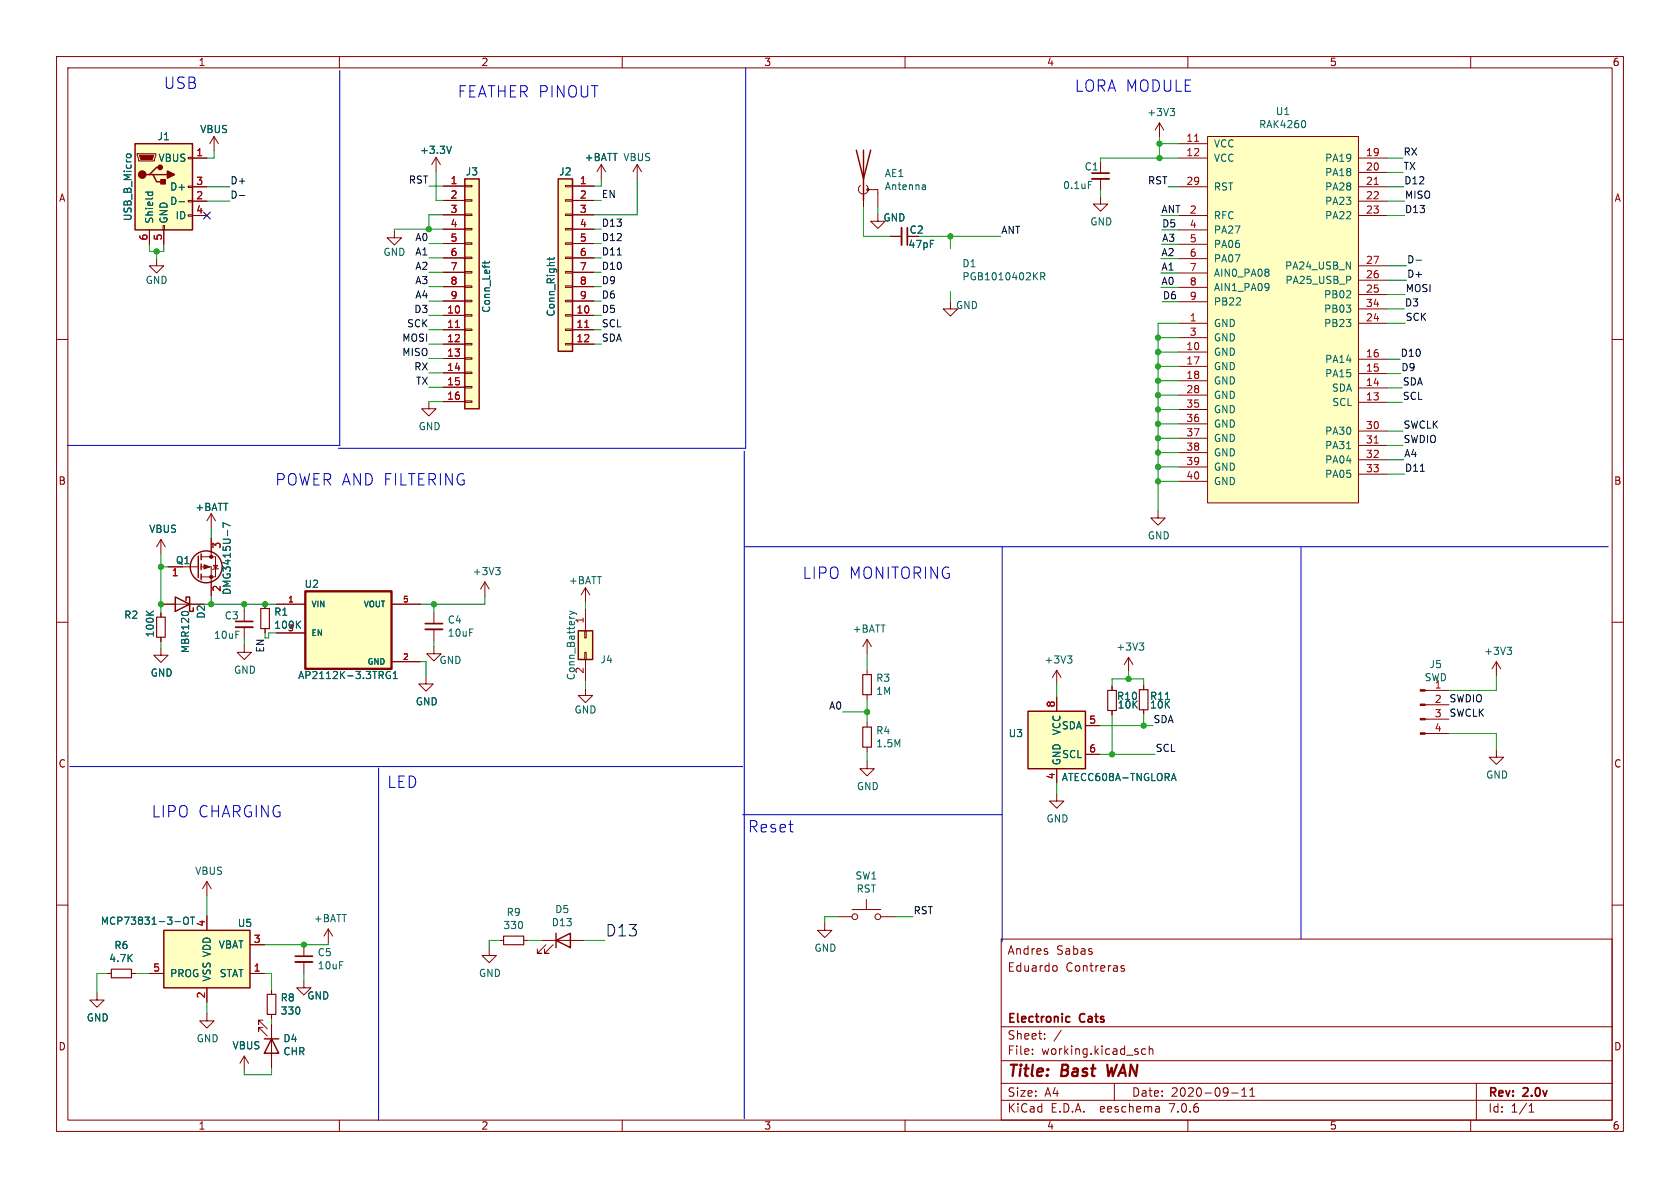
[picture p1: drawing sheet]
<svg xmlns="http://www.w3.org/2000/svg" width="297mm" height="210mm" viewBox="0 0 297 210" stroke-linecap="round" stroke-linejoin="round" font-family="sans-serif">
<g fill="none" stroke="#840000" stroke-width=".18">
<path d="M10 10h277v190h-277zM12 12h273v186h-273zM60 10v2M110 10v2M160 10v2M210 10v2M260 10v2M24.3 27.2h3.3v.2l-.3 1h-2.8zM28.8 39.9h.3v.7h-.3zM33.3 38h.7v.2h-.7zM33.3 35.4h.7v.3h-.7zM33.3 32.9h.7v.2h-.7z"/>
<path d="M33.3 27.8h.7v.3h-.7zM34 27.9h2.6M34 35.6h2.6M34 33h2.6M34 38.1h2.6M37.8 24.1l-.7 1.3M37.8 24.1v2.6M37.8 24.1l.8 1.3M77.1 27.8l-.8 1.3M77.1 27.8v2.6M77.1 27.8l.8 1.3M78.4 32.9h3.8"/>
<path d="M78.4 35.4h3.8M78.4 38h3.8M82.2 37.8h1.2v.3h-1.2zM82.2 35.3h1.2v.3h-1.2zM82.2 32.8h1.2v.2h-1.2zM99.9 37.8h1.3v.3h-1.3zM99.9 35.3h1.3v.3h-1.3zM99.9 32.8h1.3v.2h-1.3zM101.2 32.9h3.8M101.2 35.4h3.8M101.2 38h3.8M106.3 29.1l-.8 1.3"/>
<path d="M106.3 29.1v2.5M106.3 29.1l.8 1.3M112.6 29.1l-.7 1.3M112.6 29.1v2.5M112.6 29.1l.8 1.3M152.1 32.8a.85 .85 0 0 0-.1 1.2 .85 .85 0 0 0 1.3 0 .85 .85 0 0 0-.1-1.2M152.7 31.6v5.1M153.4 33.5h1.8v3.2M155.2 37.8v1.3h1.3l-1.3 1.3-1.3-1.3h1.3M194.6 34.8v1.3h1.2l-1.2 1.2-1.3-1.2h1.3M194.6 28.6v2M194.6 31.6v2.1"/>
<path d="M205 21.7l-.8 1.3M205 21.7v2.6M205 21.7l.7 1.3M208.4 27.9h5.1M208.4 33h5.1M208.4 38.1h5.1M208.4 25.4h5.1M213.5 24.1h26.7v64.8h-26.7zM240.2 27.9h5M240.2 35.6h5M240.2 33h5M240.2 38.1h5"/>
<path d="M240.2 30.5h5M10 60h2M26.4 40.6v2.6M27.7 45.7v1.3h1.3l-1.3 1.3-1.3-1.3h1.3M29 40.6v2.6M69.7 40.8v1.2h1.3l-1.3 1.3-1.2-1.3h1.2M78.4 55.8h3.8M78.4 58.3h3.8M78.4 40.5h3.8M78.4 43.1h3.8M78.4 45.6h3.8M78.4 48.1h3.8"/>
<path d="M78.4 50.7h3.8M78.4 53.2h3.8M82.2 58.2h1.2v.2h-1.2zM82.2 55.6h1.2v.3h-1.2zM82.2 53.1h1.2v.2h-1.2zM82.2 50.5h1.2v.3h-1.2zM82.2 48h1.2v.3h-1.2zM82.2 45.5h1.2v.2h-1.2zM82.2 42.9h1.2v.3h-1.2zM82.2 40.4h1.2v.2h-1.2zM99.9 58.2h1.3v.2h-1.3zM99.9 55.6h1.3v.3h-1.3z"/>
<path d="M99.9 53.1h1.3v.2h-1.3zM99.9 50.5h1.3v.3h-1.3zM99.9 48h1.3v.3h-1.3zM99.9 45.5h1.3v.2h-1.3zM99.9 42.9h1.3v.3h-1.3zM99.9 40.4h1.3v.2h-1.3zM101.2 55.8h3.8M101.2 58.3h3.8M101.2 40.5h3.8M101.2 43.1h3.8M101.2 45.6h3.8M101.2 48.1h3.8"/>
<path d="M101.2 50.7h3.8M101.2 53.2h3.8M157.4 41.8h2M168 53.3v1.3h1.3l-1.3 1.3-1.2-1.3h1.2M208.4 57.2h5.1M208.4 59.7h5.1M208.4 40.6h5.1M208.4 43.2h5.1M208.4 45.7h5.1M208.4 48.3h5.1M208.4 50.8h5.1M208.4 53.3h5.1"/>
<path d="M240.2 57.2h5M240.2 52.1h5M240.2 49.5h5M240.2 47h5M240.2 54.6h5M285 60h2M75.8 71v1.3h1.3l-1.3 1.2-1.3-1.2h1.3M78.4 60.8h3.8M78.4 63.4h3.8M78.4 65.9h3.8M78.4 68.5h3.8M78.4 71h3.8"/>
<path d="M82.2 70.9h1.2v.2h-1.2zM82.2 68.3h1.2v.3h-1.2zM82.2 65.8h1.2v.2h-1.2zM82.2 63.2h1.2v.3h-1.2zM82.2 60.7h1.2v.3h-1.2zM99.9 60.7h1.3v.3h-1.3zM101.2 60.8h3.8M208.4 62.2h5.1M208.4 64.8h5.1M208.4 67.3h5.1M208.4 69.9h5.1M208.4 72.4h5.1"/>
<path d="M208.4 74.9h5.1M208.4 77.5h5.1M240.2 71.1h5M240.2 68.6h5M240.2 66h5M240.2 63.5h5M240.2 76.2h5M240.2 78.7h5M28.4 95.4v2.5M28.4 95.4l-.7 1.2M28.4 95.4l.8 1.2M35.6 98.4h1.7"/>
<path d="M37.3 98.4h.8v3.6h-2.5M37.3 90.8l-.7 1.3M37.3 90.8v2.5M37.3 95.1v3.3M37.3 90.8l.8 1.3M37.7 99.9h.8l-.4 .7zM204.7 90.3v1.3h1.3l-1.3 1.2-1.2-1.2h1.2M208.4 80h5.1M208.4 82.6h5.1M208.4 85.1h5.1M240.2 81.3h5M240.2 83.8h5"/>
<path d="M10 110h2M28.4 114.6v1.2h1.3l-1.3 1.3-1.2-1.3h1.2M28.4 108.3v.8M28.4 112.6v.8M28.4 106.8h7.7M29.7 100.2h5.4M35.6 100.2h1.7v5.1M38.6 100.5l-.1 .1h-.8l-.1 .1M43.2 114v1.3h1.2l-1.2 1.3-1.3-1.3h1.3M43.2 107.8v2.1M43.2 110.9v2M46.9 106.8v.8"/>
<path d="M46.9 111.1v.8M48.9 106.8h5.1M48.9 111.9h5.1M69.2 106.8h5.1M69.2 117h5.1M75.3 119.6v1.3h1.3l-1.3 1.3-1.3-1.3h1.3M76.7 114.3v1.3h1.3l-1.3 1.2-1.3-1.2h1.3M76.7 108.2v2M76.7 111.3v2M85.7 102.9l-.7 1.2M85.7 102.9v2.5M85.7 102.9l.8 1.2"/>
<path d="M103.4 111.5h.2v1.3h-.2zM103.4 115.3h.2v1.3h-.2zM103.5 103.9l-.8 1.3M103.5 103.9v2.5M103.5 107.7v3.8M103.5 116.6v3.8M103.5 103.9l.8 1.3M153.3 113v2.6M153.3 118.5v.8M153.3 113l-.8 1.3M153.3 113l.8 1.3M186.8 118.5v2.5"/>
<path d="M186.8 118.5l-.7 1.3M186.8 118.5l.8 1.3M199.5 116.2l-.7 1.3M199.5 116.2v2.5M199.5 116.2l.8 1.3M264.5 117l-.7 1.2M264.5 117v2.5M264.5 117l.8 1.2M285 110h2M103.5 121.7v1.2h1.3l-1.3 1.3-1.3-1.3h1.3M153.3 134.6v1.3h1.3l-1.3 1.3-1.3-1.3h1.3M153.3 122.8v.8"/>
<path d="M153.3 127.8v.7M153.3 132.1v.7M186.8 123.2v2.5M186.8 135.9v2.5M191.9 128.3h2.5M191.9 133.4h2.5M196.6 121.3v.7M196.6 125.6v.8M202.2 121.2v.7M202.2 125.5v.7M251.9 129.7h4.3M251.9 127.1h4.3"/>
<path d="M251.9 124.6h4.3M251.9 122h4.3M264.5 132.6v1.3h1.3l-1.3 1.2-1.2-1.2h1.2M10 160h2M36.6 155.8l-.8 1.3M36.6 155.8v2.6M36.6 155.8l.7 1.3M153.2 159v1.8M186.8 140.3v1.3h1.3l-1.3 1.3-1.3-1.3h1.3M285 160h2M17.1 175.5v1.3h1.3l-1.3 1.3-1.2-1.3h1.2M18.9 172.1h.8"/>
<path d="M23.2 172.1h.8M26.4 172.1h2.6M36.6 179.2v1.3h1.2l-1.2 1.2-1.3-1.2h1.3M36.6 161.9v2.6M36.6 174.6v2.6M44.2 172.1h2.5M44.2 167h2.5M48 175v.8M48 179.3v.8M53.7 173.4v1.2h1.3l-1.3 1.3-1.2-1.3h1.2M53.7 167v2M53.7 170.1v2"/>
<path d="M58 164.2l-.7 1.3M58 164.2v2.6M58 164.2l.8 1.3M86.5 167.6v1.3h1.3l-1.3 1.3-1.3-1.3h1.3M88.3 166.2h.7M92.6 166.2h.7M95.8 166.2h7.6M96.5 167l-1.5 1.5h.8h-.8v-.7M97.8 167l-1.5 1.5h.7h-.7v-.7M145.8 163.2v1.3h1.3l-1.3 1.2-1.3-1.2h1.3M148.1 162.1h2.5M150.6 160.8h5.1"/>
<path d="M155.7 162.1h2.5M177 166h108v32h-108zM186.4 170.7l.3 .1 .2 .2-.1 .6-.4 .1M198.2 171l.6 .4-.2 .3-.4-.1M198.7 170.8l-.3-.1-.2 .2M43.2 186.7l-.8 1.3M43.2 186.7v2.5M43.2 186.7l.7 1.3M46.5 180.3h-.8v.8v-.8l1.5 1.6M46.5 181.6h-.8v.8v-.8l1.5 1.5M48 181.1v7.6M60 198v2"/>
<path d="M110 198v2M160 198v2M177 194.5h108M177 191.5h108M177 187.5h108M177 181.5h108M182.5 186.3v.1M182.5 185.5v.1M184.7 183.6v.1M184.7 182.8v.1M187.6 182.1l-1.3 2M197 191.5v3"/>
<path d="M202.5 185.5l-.4-.1-.3 .3v.4l.2 .2h.5M203.2 185.5l.2-.1 .3 .1 .1 .9M203.2 184.9v1.5M204.9 195.7l.1 .9M205 196.5l-.2 .1M205 196h-.2M210 198v2M217.7 193.2h1.2M219.5 193.8h.9M219.5 192.7l.5-.4v1.5M221 193.8h.8M221 192.7l.4-.4v1.5"/>
<path d="M260 198v2M261 191.5v6.5M270.3 196.6h.9M270.3 195.5l.4-.4v1.5"/>
<circle cx="151.1" cy="162.1" r=".51"/>
<circle cx="155.2" cy="162.1" r=".51"/>
</g>
<path d="M195.7 188.2l.3 2 .5-1.4" fill="none" stroke="#840000" stroke-width=".4"/>
<path d="M193 30.6h3.1M160.4 40.3v3M41.7 109.9h3M75.2 110.2h3M52.2 169h3M188.7 179.7l.4 .1M189.1 180.6l-.4 .1" fill="none" stroke="#840000" stroke-width=".3"/>
<path d="M27.7 109.1h1.5v3.5h-1.5zM46.1 107.6h1.5v3.5h-1.5zM152.5 119.3h1.6v3.5h-1.6zM152.5 128.5h1.6v3.6h-1.6zM195.8 122h1.6v3.6h-1.6zM201.4 121.9h1.5v3.6h-1.5zM19.7 171.3h3.5v1.5h-3.5zM47.2 175.8h1.6v3.5h-1.6zM89 165.5h3.6v1.5h-3.6z" fill="none" stroke="#840000" stroke-width=".2"/>
<g fill="none" stroke="#006464" stroke-width=".18">
<path d="M206.9 19.2h.8l-.5 .5M207.4 19.7l.3 .2v.3l-.3 .2M22.3 27.6l.1-.3 .2-.1 .5 .1 .1 .3M25.7 34h1.3M26.2 34l-.1 .3M26.9 34l.1 .3M31.6 35.7h1M79.8 25.9l-.4 1.2M163.4 32.7l.2 .2v.6M163.6 33.5h-.4M163.6 33h-.4M192.4 32.1h.6"/>
<path d="M230.5 21.3a.79 .79 0 0 1 0 1.3M85.7 46.2v.5M86.6 46.2l-.2 .3h-1.1M97.1 45.5v.5M98 45.5l-.2 .3h-1.1M184 48.9l.6-.1 .1-.2v-.3l-.7-.1v1.3M184.3 48.9l.4 .6M224.3 47.7v.3M224.3 48.2v.5M224.3 50.2v.9M224.3 50.7v.1M238.7 49v.4"/>
<path d="M238.1 79.3h.7M40.2 93.7v1M40.7 93l-1.3-.6v.9M25.9 108l.7 .7M27.1 108l-.7 .6M32.3 108.1h.8M52.6 110.3l.5 .8M53.1 109.8l-.7 .7M69 118.8a.59 .59 0 0 0-.8 .5 .59 .59 0 0 0 .8 .6v-.5h-.2M69.5 120h.7M69.5 119.1l.4-.4v1.3M87.6 100.3h.8l-.4 .5"/>
<path d="M88.2 100.8l.2 .3v.3l-.2 .2M100.7 108l.8 .3M101.5 108.3l-.8 .3M101.5 108.3l.5 .3M188.7 115.9h.8l-.4 .5M189.3 116.4l.2 .3v.3l-.2 .2M201.4 113.7h.8l-.4 .4M202 114.1l.2 .3v.3l-.2 .2M266.4 114.4h.8l-.4 .5M267 114.9l.2 .2v.4l-.2 .2M207.1 138l.4-1.3 .4 1.3M207.2 137.6h.6"/>
<path d="M30.9 162.9h1M32.5 162.3l.3-.2a.43 .43 0 0 1 .5 .4v.5a.42 .42 0 0 1-.4 .4 .42 .42 0 0 1-.4-.4zM33.7 162.1h.7M34 162.1v1.3"/>
</g>
<g fill="#ffffc2" stroke="#ffffc2" stroke-width=".18">
<path d="M23.9 25.4h10.1v15.2h-10.1z"/>
<path d="M98.7 31.6h2.5v30.5h-2.5z"/>
<path d="M181.7 125.7h10.2v10.2h-10.2z"/>
<path d="M54 104.5h15.2v13.7h-15.2z"/>
<path d="M213.5 24.1h26.7v64.8h-26.7z"/>
<path d="M29 164.5h15.2v10.1h-15.2z"/>
<path d="M82.2 31.6h2.5v40.7h-2.5z"/>
<path d="M102.2 111.5h2.6v5.1h-2.6z"/>
</g>
<g fill="none" stroke="#840000" stroke-width=".25">
<path d="M23.9 25.4h10.1v15.2h-10.1zM26.4 30.9h.7l.6 1.2h1.3M27.1 30.9h2.5M28.3 29.6h-.6l-1.3 1.3h-.6M82.2 31.6h2.5v40.7h-2.5zM98.7 31.6h2.5v30.5h-2.5zM151.4 26.5l1.3 5.1 1.2-5.1M152.7 26.5v8.9M35.1 98.3v3.8M35.6 97.9v1M35.6 99.7v1M31 105.5l2.5 1.3-2.5 1.3z"/>
<path d="M32.9 106.2v-.7h.6v2.6h.7v-.7M35.6 101.5v1M102.2 111.5h2.6v5.1h-2.6zM181.7 125.7h10.2v10.2h-10.2zM29 164.5h15.2v10.1h-15.2zM98.3 166.2l2.5-1.2v2.5zM98.3 165v2.5M46.7 183.6h2.6M48 183.6l1.3 2.6h-2.6z"/>
<circle cx="36.4" cy="100.2" r="2.82"/>
</g>
<g fill="#840000" stroke="#840000" stroke-width=".25">
<path d="M29.6 30.2l1.3 .7-1.3 .6z"/>
<path d="M28.4 31.8h.8v.7h-.8z"/>
<circle cx="25.1" cy="30.9" r=".63"/>
<circle cx="28.3" cy="29.6" r=".38"/>
</g>
<g fill="#840000" stroke="#840000" stroke-width=".18">
<path d="M24.6 27.4h2.6l-.3 .8h-2z"/>
<path d="M36.1 99.8l1 .4-1 .4z"/>
<path d="M251.1 129.5h.8v.3h-.8z"/>
<path d="M251.1 127h.8v.3h-.8z"/>
<path d="M251.1 124.5h.8v.2h-.8z"/>
<path d="M251.1 121.9h.8v.3h-.8z"/>
<circle cx="37.3" cy="102" r=".28"/>
<circle cx="37.3" cy="98.4" r=".28"/>
<circle cx="153.4" cy="33.5" r=".18"/>
</g>
<path d="M211.2 25h.7M242.9 32.6h.8M80.5 57.9h.7M103.4 57.9h.7M242.9 78.3h.8" fill="none" stroke="#a90000" stroke-width=".18"/>
<path d="M54 104.5h15.2v13.7h-15.2z" fill="none" stroke="#840000" stroke-width=".41"/>
<path d="M193 31.6h3.1M159.4 40.3v3M41.7 110.9h3M75.2 111.3h3M52.2 170.1h3" fill="none" stroke="#840000" stroke-width=".33"/>
<path d="M42.3 34.6h1M109.1 45.1h.7M250.3 46h1M251.1 83.3h.7" fill="none" stroke="#0f0f0f" stroke-width=".18"/>
<path d="M60.1 12.4v66.3h-48.2M131.8 11.9v67.3h-72M131.6 79.8v117.9M131.6 96.6h152.8M177.2 96.6v69.9M230 96.6v69.4M12.3 135.5h119M66.9 135.8v62.2h-.1M131.3 144h45.9" fill="none" stroke="#0000c2" stroke-width=".18"/>
<g fill="none" stroke="#009600" stroke-width=".18">
<path d="M36.6 33h4M36.6 35.6h4M37.8 26.7v1.2h-1.2M75.8 32.9h2.6M77.1 30.4v5h1.3M78.4 38h-2.6v2.5M105 35.4h1.3M106.3 31.6v1.3h-1.3M112.6 31.6v6.4h-7.6M152.7 36.7v5.1h4.7M155.2 36.7v1.1M194.6 33.7v1.1"/>
<path d="M205 25.4h3.4M205 24.3v3.6M205.2 38.1h3.2M206.5 33h1.9M208.4 27.9h-13.8v.7M245.2 27.9h2.8M245.2 30.5h2.8M245.2 33h3M245.2 38.1h3.1M245.2 35.6h3.1M26.4 43.2v1.3h2.6v-1.3M27.7 44.5v1.2"/>
<path d="M75.8 48.1h2.6M75.8 45.6h2.6M75.8 43.1h2.6M75.8 50.7h2.6M75.8 53.2h2.6M75.8 55.8h2.6M75.8 58.3h2.6M78.4 40.5h-8.7v.3M105 48.1h1.3M105 40.5h1.3M105 45.6h1.3M105 43.1h1.3"/>
<path d="M105 50.7h1.3M105 53.2h1.3M105 55.8h1.3M105 58.3h1.3M162.4 41.8h14.5M168 41.8v2.1M168 51.6v1.7M204.7 59.7h3.7M205.2 45.7h3.2M205.2 50.8h3.2M205.2 48.3h3.2M205.4 40.6h3"/>
<path d="M205.4 43.2h3M205.5 53.3h2.9M208.4 57.2h-3.7v33.1M245.2 57.2h3.2M245.2 54.6h3.1M245.2 49.5h3.5M245.2 52.1h3.2M245.2 47h3.5M75.8 68.5h2.6M75.8 60.8h2.6M75.8 71h2.6M75.8 65.9h2.6"/>
<path d="M75.8 63.4h2.6M105 60.8h1.3M204.7 62.2h3.7M204.7 64.8h3.7M204.7 67.3h3.7M204.7 77.5h3.7M204.7 69.9h3.7M204.7 72.4h3.7M204.7 74.9h3.7M245.2 63.5h2.3M245.2 78.7h2.8M245.2 66h2.4"/>
<path d="M245.2 68.6h2.7M245.2 76.2h2.8M245.2 71.1h2.7M28.4 97.9v10.4M37.3 93.3v1.8M204.7 80h3.7M204.7 82.6h3.7M204.7 85.1h3.7M245.2 83.8h3.1M245.2 81.3h3M28.4 113.4v1.2M28.4 100.2h1.3"/>
<path d="M36.1 106.8h12.8M37.3 105.3v1.5M43.2 106.8v1M43.2 112.9v1.1M46.9 111.9v.9h.6v-.9h1.4M74.3 117h1v2.6M76.7 106.8v1.4M76.7 113.3v1M85.7 105.4v1.4h-11.4M103.5 106.4v1.3M153.3 115.6v2.9M199.5 118.7v1.3"/>
<path d="M264.5 119.5v2.5h-8.3M103.5 120.4v1.3M149 125.9h4.3M153.3 123.6v4.2M153.3 132.8v1.8M186.8 121v2.2M186.8 138.4v1.9M194.4 133.4h9.8M194.4 128.3h9.4M196.6 126.4v7M202.2 121.2v-1.2h-5.6v1.3M202.2 126.2v2.1"/>
<path d="M256.2 129.7h8.3v2.9M36.6 158.4v3.5M18.9 172.1h-1.8v3.4M24 172.1h2.4M36.6 177.2v2M46.7 172.1h1.3v2.9M53.7 172.1v1.3M58 166.8v.2h-11.3M88.3 166.2h-1.8v1.4M93.3 166.2h2.5M103.4 166.2h3.5M148.1 162.1h-2.3v1.1"/>
<path d="M158.2 162.1h3.2M48 180.1v1M48 188.7v1.3h-4.8v-.8"/>
</g>
<path d="M36 37.5l1.2 1.2M37.2 37.5l-1.2 1.2" fill="none" stroke="#000084" stroke-width=".18"/>
<g fill="#009600" stroke="#009600" stroke-width=".18">
<circle cx="76.7" cy="106.8" r=".46"/>
<circle cx="196.6" cy="133.4" r=".46"/>
<circle cx="199.5" cy="120" r=".46"/>
<circle cx="202.2" cy="128.3" r=".46"/>
<circle cx="53.7" cy="167" r=".46"/>
<circle cx="37.3" cy="106.8" r=".46"/>
<circle cx="28.4" cy="106.8" r=".46"/>
<circle cx="28.4" cy="100.2" r=".46"/>
<circle cx="43.2" cy="106.8" r=".46"/>
<circle cx="46.9" cy="106.8" r=".46"/>
<circle cx="75.8" cy="40.5" r=".46"/>
<circle cx="27.7" cy="44.5" r=".46"/>
<circle cx="204.7" cy="82.6" r=".46"/>
<circle cx="153.3" cy="125.9" r=".46"/>
<circle cx="204.7" cy="85.1" r=".46"/>
<circle cx="168" cy="41.8" r=".46"/>
<circle cx="205" cy="25.4" r=".46"/>
<circle cx="205" cy="27.9" r=".46"/>
<circle cx="204.7" cy="62.2" r=".46"/>
<circle cx="204.7" cy="59.7" r=".46"/>
<circle cx="204.7" cy="64.8" r=".46"/>
<circle cx="204.7" cy="67.3" r=".46"/>
<circle cx="204.7" cy="77.5" r=".46"/>
<circle cx="204.7" cy="80" r=".46"/>
<circle cx="204.7" cy="72.4" r=".46"/>
<circle cx="204.7" cy="74.9" r=".46"/>
<circle cx="204.7" cy="69.9" r=".46"/>
</g>
<g font-size="2.8" fill="#0000c2">
<text x="28.8" y="15.9">USB</text>
<text x="80.8" y="17.4">FEATHER PINOUT</text>
<text x="189.9" y="16.4">LORA MODULE</text>
<text x="48.5" y="86">POWER AND FILTERING</text>
<text x="141.7" y="102.5">LIPO MONITORING</text>
<text x="68.3" y="139.5">LED</text>
<text x="26.7" y="144.7">LIPO CHARGING</text>
<text x="132.1" y="147.3">Reset</text>
</g>
<text font-size="2.8" fill="#0f0f0f" x="106.9" y="165.7">D13</text>
<g font-size="2.8" fill="#840000">
<text x="178" y="190.9">Title:</text>
<text x="187.7" y="190.9">Bast</text>
<text x="196.6" y="190.9">WAN</text>
</g>
<g font-size="2.1" fill="#840000">
<text x="178" y="172">Eduardo</text>
<text x="178" y="169">Andres</text>
<text x="186.7" y="169">Sabas</text>
<text x="188.4" y="172">Contreras</text>
<text x="178" y="184">Sheet:</text>
<text x="178" y="181.2">Electronic</text>
<text x="191" y="181.2">Cats</text>
<text x="178" y="186.7">File:</text>
<text x="184.1" y="186.7">working.kicad_sch</text>
<text x="178" y="196.9">KiCad</text>
<text x="178" y="194.1">Size:</text>
<text x="184.7" y="194.1">A4</text>
<text x="185.7" y="196.9">E.D.A.</text>
<text x="194.6" y="196.9">eeschema</text>
<text x="200" y="194.1">Date:</text>
<text x="207" y="196.9">7.0.6</text>
<text x="207" y="194.1">2020-09-11</text>
<text x="263" y="194.3">Rev:</text>
<text x="263" y="196.9">Id:</text>
<text x="267.1" y="196.9">1/1</text>
<text x="269.4" y="194.3">2.0v</text>
</g>
<g font-size="1.8" fill="#840000">
<text x="35" y="11.9">1</text>
<text x="85" y="11.9">2</text>
<text x="135" y="11.9">3</text>
<text x="185" y="11.9">4</text>
<text x="235" y="11.9">5</text>
<text x="285" y="11.9">6</text>
<text x="10.3" y="35.9">A</text>
<text x="285.3" y="35.9">A</text>
<text x="160.7" y="41.5">C2</text>
<text x="10.3" y="85.9">B</text>
<text x="285.3" y="85.9">B</text>
<text x="10.3" y="135.9">C</text>
<text x="285.3" y="135.9">C</text>
<text x="10.3" y="185.9">D</text>
<text x="285.3" y="185.9">D</text>
<text x="35" y="199.9">1</text>
<text x="85" y="199.9">2</text>
<text x="135" y="199.9">3</text>
<text x="185" y="199.9">4</text>
<text x="235" y="199.9">5</text>
<text x="285" y="199.9">6</text>
</g>
<g font-size="1.8" fill="#006464">
<text x="35.3" y="23.7">VBUS</text>
<text x="202.7" y="20.7">+3V3</text>
<text x="222.5" y="22.9">RAK4260</text>
<text x="225.5" y="20.5">U1</text>
<text x="27.8" y="25">J1</text>
<text x="27.9" y="28.8">VBUS</text>
<text x="74.1" y="27.4">+3.3V</text>
<text x="103.3" y="28.7">+BATT</text>
<text x="110.1" y="28.7">VBUS</text>
<text x="214.5" y="26.3">VCC</text>
<text x="214.5" y="28.8">VCC</text>
<text x="234.2" y="28.8">PA19</text>
<text x="30" y="33.9">D+</text>
<text x="82.2" y="31.2">J3</text>
<text x="98.8" y="31.2">J2</text>
<text x="156.3" y="31.5">AE1</text>
<text x="156.3" y="33.8">Antenna</text>
<text x="187.8" y="33.6">0.1uF</text>
<text x="191.7" y="30.3">C1</text>
<text x="214.5" y="33.9">RST</text>
<text x="234.2" y="31.3">PA18</text>
<text x="234.2" y="33.9">PA28</text>
<text x="23.5" y="39.2" transform="rotate(-90 23.5 39.2)">USB_B_Micro</text>
<text x="27.3" y="39.6" transform="rotate(-90 27.3 39.6)">Shield</text>
<text x="29.8" y="39.6" transform="rotate(-90 29.8 39.6)">GND</text>
<text x="30" y="36.4">D-</text>
<text x="30.9" y="39">ID</text>
<text x="156.1" y="39.3">GND</text>
<text x="192.7" y="40.1">GND</text>
<text x="214.5" y="39">RFC</text>
<text x="214.5" y="41.5">PA27</text>
<text x="234.2" y="36.4">PA23</text>
<text x="234.2" y="39">PA22</text>
<text x="67.7" y="45.4">GND</text>
<text x="160.5" y="44">47pF</text>
<text x="170" y="47.4">D1</text>
<text x="214.5" y="44">PA06</text>
<text x="214.5" y="46.6">PA07</text>
<text x="227.1" y="47.9">PA24_USB_N</text>
<text x="25.6" y="50.4">GND</text>
<text x="170" y="49.8">PGB1010402KR</text>
<text x="214.5" y="49.1">AIN0_PA08</text>
<text x="214.5" y="51.7">AIN1_PA09</text>
<text x="227.1" y="50.4">PA25_USB_P</text>
<text x="234" y="52.9">PB02</text>
<text x="86.8" y="55.4" transform="rotate(-90 86.8 55.4)">Conn_Left</text>
<text x="98.3" y="56.1" transform="rotate(-90 98.3 56.1)">Conn_Right</text>
<text x="168.9" y="54.8">GND</text>
<text x="214.5" y="58">GND</text>
<text x="214.5" y="54.2">PB22</text>
<text x="234" y="58">PB23</text>
<text x="234" y="55.5">PB03</text>
<text x="214.5" y="63.1">GND</text>
<text x="214.5" y="65.6">GND</text>
<text x="214.5" y="60.6">GND</text>
<text x="234.2" y="64.4">PA14</text>
<text x="214.5" y="68.2">GND</text>
<text x="214.5" y="70.7">GND</text>
<text x="234.2" y="66.9">PA15</text>
<text x="235.4" y="69.4">SDA</text>
<text x="235.4" y="72">SCL</text>
<text x="73.9" y="76.3">GND</text>
<text x="214.5" y="73.3">GND</text>
<text x="214.5" y="75.8">GND</text>
<text x="234.2" y="77.1">PA30</text>
<text x="214.5" y="78.3">GND</text>
<text x="214.5" y="80.9">GND</text>
<text x="214.5" y="83.4">GND</text>
<text x="234.2" y="79.6">PA31</text>
<text x="234.2" y="82.1">PA04</text>
<text x="214.5" y="86">GND</text>
<text x="234.2" y="84.7">PA05</text>
<text x="26.3" y="94.4">VBUS</text>
<text x="34.4" y="90.5">+BATT</text>
<text x="202.8" y="95.6">GND</text>
<text x="31" y="99.9">Q1</text>
<text x="83.5" y="101.9">+3V3</text>
<text x="41" y="105.3" transform="rotate(-90 41 105.3)">DMG3415U-7</text>
<text x="53.7" y="104.1">U2</text>
<text x="100.5" y="103.5">+BATT</text>
<text x="21.9" y="109.6">R2</text>
<text x="27.4" y="112.8" transform="rotate(-90 27.4 112.8)">100K</text>
<text x="36.4" y="109.5" transform="rotate(-90 36.4 109.5)">D2</text>
<text x="37.7" y="113.1">10uF</text>
<text x="39.6" y="109.7">C3</text>
<text x="48.4" y="109">R1</text>
<text x="48.4" y="111.4">100K</text>
<text x="79.1" y="110.4">C4</text>
<text x="79.1" y="112.8">10uF</text>
<text x="103.3" y="110.3" transform="rotate(-90 103.3 110.3)">1</text>
<text x="150.6" y="112">+BATT</text>
<text x="26.5" y="119.8">GND</text>
<text x="33.6" y="115.6" transform="rotate(-90 33.6 115.6)">MBR120</text>
<text x="41.3" y="119.3">GND</text>
<text x="77.6" y="117.6">GND</text>
<text x="103.3" y="119.2" transform="rotate(-90 103.3 119.2)">2</text>
<text x="106.1" y="117.4">J4</text>
<text x="184.6" y="117.5">+3V3</text>
<text x="197.3" y="115.2">+3V3</text>
<text x="252.6" y="118.3">J5</text>
<text x="262.3" y="116">+3V3</text>
<text x="52.6" y="120.2">AP2112K-3.3TRG1</text>
<text x="73.4" y="124.9">GND</text>
<text x="101.8" y="120.3" transform="rotate(-90 101.8 120.3)">Conn_Battery</text>
<text x="154.8" y="120.7">R3</text>
<text x="154.8" y="123">1M</text>
<text x="197.4" y="123.9">R10</text>
<text x="197.5" y="125.5">10K</text>
<text x="203.2" y="123.9">R11</text>
<text x="203.2" y="125.5">10K</text>
<text x="251.8" y="120.6">SWD</text>
<text x="101.5" y="126.3">GND</text>
<text x="154.8" y="130">R4</text>
<text x="178.2" y="130.5">U3</text>
<text x="187.6" y="129.1">SDA</text>
<text x="187.7" y="130.1" transform="rotate(-90 187.7 130.1)">VCC</text>
<text x="154.8" y="132.3">1.5M</text>
<text x="187.7" y="134.2">SCL</text>
<text x="187.7" y="135.4" transform="rotate(-90 187.7 135.4)">GND</text>
<text x="262.6" y="137.8">GND</text>
<text x="151.4" y="139.9">GND</text>
<text x="187.6" y="138.3">ATECC608A-TNGLORA</text>
<text x="184.9" y="145.6">GND</text>
<text x="34.4" y="154.8">VBUS</text>
<text x="151.1" y="155.7">SW1</text>
<text x="98" y="161.6">D5</text>
<text x="151.3" y="158">RST</text>
<text x="17.7" y="163.7">MCP73831-3-OT</text>
<text x="20.1" y="168">R6</text>
<text x="38.6" y="167.9">VBAT</text>
<text x="41.9" y="164.1">U5</text>
<text x="55.4" y="163.2">+BATT</text>
<text x="88.9" y="164.4">330</text>
<text x="89.5" y="162.1">R9</text>
<text x="97.4" y="163.9">D13</text>
<text x="19.2" y="170.3">4.7K</text>
<text x="30" y="172.9">PROG</text>
<text x="37.4" y="173.6" transform="rotate(-90 37.4 173.6)">VSS VDD</text>
<text x="38.7" y="172.9">STAT</text>
<text x="56.1" y="169.2">C5</text>
<text x="56.1" y="171.6">10uF</text>
<text x="84.6" y="172.9">GND</text>
<text x="143.9" y="168.5">GND</text>
<text x="49.5" y="177.2">R8</text>
<text x="49.5" y="179.6">330</text>
<text x="54.2" y="176.9">GND</text>
<text x="15.2" y="180.8">GND</text>
<text x="34.7" y="184.5">GND</text>
<text x="41" y="185.7">VBUS</text>
<text x="50" y="184.4">D4</text>
<text x="50" y="186.7">CHR</text>
</g>
<g font-size="1.8" fill="#a90000">
<text x="34.6" y="27.7">1</text>
<text x="209.6" y="25.1">11</text>
<text x="209.6" y="27.7">12</text>
<text x="241.4" y="27.7">19</text>
<text x="34.6" y="35.3">2</text>
<text x="34.6" y="32.8">3</text>
<text x="79.6" y="32.6">1</text>
<text x="79.6" y="35.2">2</text>
<text x="102.4" y="32.6">1</text>
<text x="102.4" y="35.2">2</text>
<text x="209.6" y="32.8">29</text>
<text x="241.4" y="30.2">20</text>
<text x="241.4" y="32.8">21</text>
<text x="241.4" y="35.3">22</text>
<text x="34.6" y="37.8">4</text>
<text x="79.6" y="37.7">3</text>
<text x="79.6" y="40.3">4</text>
<text x="102.4" y="37.7">3</text>
<text x="102.4" y="40.3">4</text>
<text x="210.2" y="37.8">2</text>
<text x="210.2" y="40.4">4</text>
<text x="241.4" y="37.8">23</text>
<text x="26.2" y="42.6" transform="rotate(-90 26.2 42.6)">6</text>
<text x="28.7" y="42.6" transform="rotate(-90 28.7 42.6)">5</text>
<text x="79.6" y="42.8">5</text>
<text x="79.6" y="45.3">6</text>
<text x="79.6" y="47.9">7</text>
<text x="102.4" y="42.8">5</text>
<text x="102.4" y="45.3">6</text>
<text x="102.4" y="47.9">7</text>
<text x="210.2" y="42.9">5</text>
<text x="210.2" y="45.5">6</text>
<text x="241.4" y="46.7">27</text>
<text x="79.6" y="50.4">8</text>
<text x="79.6" y="53">9</text>
<text x="102.4" y="50.4">8</text>
<text x="102.4" y="53">9</text>
<text x="210.2" y="48">7</text>
<text x="210.2" y="50.5">8</text>
<text x="210.2" y="53.1">9</text>
<text x="241.4" y="51.8">25</text>
<text x="241.4" y="49.3">26</text>
<text x="79" y="55.5">10</text>
<text x="79" y="58">11</text>
<text x="101.8" y="55.5">10</text>
<text x="101.8" y="58">11</text>
<text x="210.2" y="56.9">1</text>
<text x="210.2" y="59.4">3</text>
<text x="241.4" y="56.9">24</text>
<text x="241.4" y="54.4">34</text>
<text x="79" y="60.6">12</text>
<text x="79" y="63.1">13</text>
<text x="79" y="65.7">14</text>
<text x="101.8" y="60.6">12</text>
<text x="209.6" y="62">10</text>
<text x="209.6" y="64.5">17</text>
<text x="241.4" y="65.8">15</text>
<text x="241.4" y="63.2">16</text>
<text x="79" y="68.2">15</text>
<text x="79" y="70.7">16</text>
<text x="209.6" y="67.1">18</text>
<text x="209.6" y="69.6">28</text>
<text x="241.4" y="70.9">13</text>
<text x="241.4" y="68.3">14</text>
<text x="209.6" y="72.1">35</text>
<text x="209.6" y="74.7">36</text>
<text x="209.6" y="77.2">37</text>
<text x="241.4" y="75.9">30</text>
<text x="209.6" y="79.8">38</text>
<text x="209.6" y="82.3">39</text>
<text x="241.4" y="78.5">31</text>
<text x="241.4" y="81">32</text>
<text x="241.4" y="83.6">33</text>
<text x="209.6" y="84.8">40</text>
<text x="39.3" y="97.1" transform="rotate(-90 39.3 97.1)">3</text>
<text x="30.3" y="102.2">1</text>
<text x="39.3" y="104.7" transform="rotate(-90 39.3 104.7)">2</text>
<text x="186.6" y="125.2" transform="rotate(-90 186.6 125.2)">8</text>
<text x="253.5" y="121.8">1</text>
<text x="253.5" y="124.3">2</text>
<text x="192.5" y="128">5</text>
<text x="253.5" y="126.9">3</text>
<text x="253.5" y="129.4">4</text>
<text x="186.6" y="137.9" transform="rotate(-90 186.6 137.9)">4</text>
<text x="192.5" y="133.1">6</text>
<text x="36.3" y="163.9" transform="rotate(-90 36.3 163.9)">4</text>
<text x="44.8" y="166.8">3</text>
<text x="27" y="171.8">5</text>
<text x="44.8" y="171.8">1</text>
<text x="36.3" y="176.6" transform="rotate(-90 36.3 176.6)">2</text>
</g>
<g font-size="1.8" fill="#0f0f0f">
<text x="248" y="27.6">RX</text>
<text x="40.6" y="32.7">D+</text>
<text x="40.6" y="35.2">D-</text>
<text x="72.2" y="32.5">RST</text>
<text x="106.3" y="35.1">EN</text>
<text x="202.9" y="32.7">RST</text>
<text x="248" y="30.1">TX</text>
<text x="248.2" y="32.7">D12</text>
<text x="248.3" y="35.2">MISO</text>
<text x="106.3" y="40.2">D13</text>
<text x="176.9" y="41.4">ANT</text>
<text x="205.2" y="37.8">ANT</text>
<text x="205.4" y="40.3">D5</text>
<text x="248.3" y="37.8">D13</text>
<text x="73.3" y="45.2">A1</text>
<text x="73.3" y="42.7">A0</text>
<text x="73.3" y="47.8">A2</text>
<text x="106.3" y="42.7">D12</text>
<text x="106.3" y="47.8">D10</text>
<text x="106.3" y="45.2">D11</text>
<text x="205.2" y="47.9">A1</text>
<text x="205.2" y="45.4">A2</text>
<text x="205.4" y="42.8">A3</text>
<text x="248.7" y="46.6">D-</text>
<text x="73.3" y="52.9">A4</text>
<text x="73.3" y="50.3">A3</text>
<text x="106.3" y="52.9">D6</text>
<text x="106.3" y="50.3">D9</text>
<text x="205.2" y="50.5">A0</text>
<text x="205.5" y="53">D6</text>
<text x="248.4" y="51.7">MOSI</text>
<text x="248.7" y="49.2">D+</text>
<text x="71.9" y="57.9">SCK</text>
<text x="73.1" y="55.4">D3</text>
<text x="106.3" y="57.9">SCL</text>
<text x="106.3" y="55.4">D5</text>
<text x="248.3" y="54.3">D3</text>
<text x="248.4" y="56.8">SCK</text>
<text x="71" y="63">MISO</text>
<text x="71" y="60.5">MOSI</text>
<text x="73.1" y="65.6">RX</text>
<text x="106.3" y="60.5">SDA</text>
<text x="247.5" y="63.2">D10</text>
<text x="247.6" y="65.7">D9</text>
<text x="73.4" y="68.1">TX</text>
<text x="247.9" y="68.2">SDA</text>
<text x="247.9" y="70.8">SCL</text>
<text x="248" y="75.9">SWCLK</text>
<text x="248" y="78.4">SWDIO</text>
<text x="248.2" y="80.9">A4</text>
<text x="248.3" y="83.5">D11</text>
<text x="46.8" y="115.5" transform="rotate(-90 46.8 115.5)">EN</text>
<text x="146.5" y="125.5">A0</text>
<text x="256.2" y="124.2">SWDIO</text>
<text x="203.8" y="127.9">SDA</text>
<text x="256.2" y="126.8">SWCLK</text>
<text x="204.2" y="133">SCL</text>
<text x="161.4" y="161.7">RST</text>
</g>
<g font-size="1.4" fill="#a90000">
<text x="50.8" y="106.6">1</text>
<text x="71.1" y="106.6">5</text>
<text x="71.1" y="116.7">2</text>
</g>
<g font-size="1.4" fill="#006464">
<text x="55" y="107.5">VIN</text>
<text x="64.2" y="107.5">VOUT</text>
<text x="50.8" y="111.6">3</text>
<text x="55" y="112.6">EN</text>
<text x="64.8" y="117.7">GND</text>
</g>
</svg>
